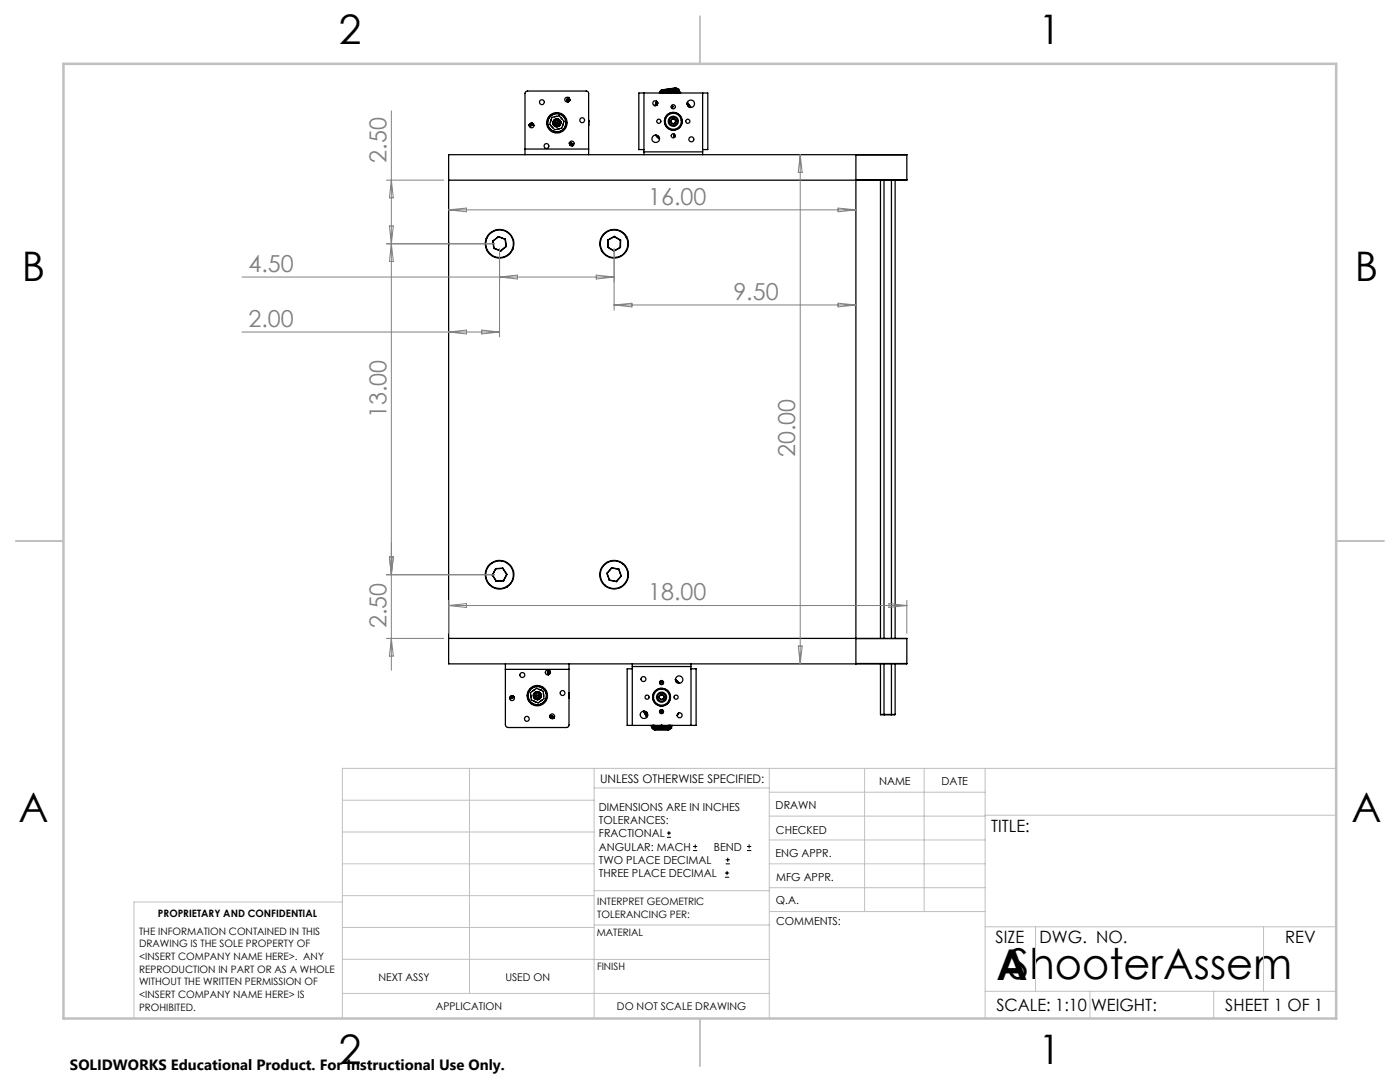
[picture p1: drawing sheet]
<svg xmlns="http://www.w3.org/2000/svg" width="279mm" height="216mm" viewBox="0 0 279 216" stroke-linecap="round" stroke-linejoin="round" font-family="sans-serif">
<g fill="none" stroke="#000" stroke-width=".25">
<path d="M113.3 19.7h.1M113.3 19.7l-.1 .4 .2 .2M113.5 19.4v.1M113.5 19.5h.1M113.5 19.5l-.2 .2M113.5 19.4a.6 .6 0 0 0-.2 1M113.5 19.5l-.3 .3 .1 .5-.1-.2 .1-.4M113.6 19.5l-.3 .4 .2 .4M113.6 19.9h.1M113.6 19.9v.1M113.6 19.9v.2M113.6 19.6l-.3 .3 .2 .3"/>
<path d="M128.5 18.6h-1v11.2h1M128.5 18.6h11.7M128.5 18.6v11.7M131.7 18.4h.1M131.7 18.4l-.1 .2M131.7 18.3h.1M131.7 18.3v.1M131.9 18.3v.1M131.9 18.4h.1M131.9 18.3h.1M131.9 18.3l-.2 .1M131.9 18.4l-.1 .2 .1-.2"/>
<path d="M131.9 18.4v.2M131.9 18.4l.1 .1M132 18.6h.1M132 18.5h.1M132 18.5v.1M132 18.4v.1M132.1 18.4l-.1 .1M132.1 18.4v.1M132.1 18.4l-.1 .2M132.1 18.4h.1M132.1 18.4h.1zM132.2 17.9v.1"/>
<path d="M132.2 17.9l-.5 .4M132.2 18.1l-.3 .2M132.2 18h-.3l-.2 .3M132.2 18.1v.1M132.2 18.2l-.3 .2M132.2 18.2h.1M132.2 18.3l-.2 .1M132.2 18.2v.1M132.4 18.3h.1M132.4 18.4h.1M132.4 18.4h-.4M132.4 18.3h-.2"/>
<path d="M132.5 18.5l-.2 .1M132.6 18.5h.1M132.6 18.5h.4M132.6 18.5l-.4 .1M132.7 18.2l-.3 .1M132.7 18.2h.1M132.7 18.2l.1 .1M132.8 18.5h.2M132.9 18.6h.4M133.1 18.2h-.4M133.1 18.2h.1M133.1 18.2l-.1 .1"/>
<path d="M133.1 18.3h.1M133.1 18.3l-.7 .1M133.3 18.2h.1zM133.3 18.4h.1M133.3 18.3v.1M133.3 18.4v.1M133.3 18.3l-.3 .2M133.3 18.3v.2M133.3 18.4l-.3 .1M133.3 18.5l-.6 .1M133.4 18.2l.1 .1M133.4 18.3h.1"/>
<path d="M133.4 18.2v.1M133.4 18.2h.1M133.4 18.3l-1.3 .2M133.4 18.2l-1.3 .2M133.4 18.2l-.3 .1M133.5 18.3h.1M133.5 18.3v.3M133.5 18.3l.1 .3M133.5 18.3l.1 .3v-.3M133.6 18.6h.1M133.6 18.3h.1M133.6 18.2v.1"/>
<path d="M133.6 18.2h.1M133.6 18.2l.1 .1M133.6 18.2h.2zM133.6 18.2l-.1 .1M133.7 18.3h.1M133.7 18.3l.1 .3-.1-.3M133.8 18.2h-.2M133.8 18.2h.1M133.9 18.1l-.8 .1M133.9 18.1h.1M134 18.6l-.1-.2 1-.1v.3M134.1 18.3h-.4"/>
<path d="M134.2 18.2h.1M134.2 18.2l-.5 .1M134.2 18.2l.3 .1M134.3 18.3h-.1h.1M134.3 18l-.4 .1M134.3 18h.1M134.3 18.6h.4M134.3 18v.1M134.4 18.3h.1M134.7 18h-.4M134.7 18h.1M134.7 18h.3"/>
<path d="M134.7 18l-.1 .1M134.7 18l-.8 .2M134.7 17.6l.6 .2M134.7 17.6l-2.5 .4M134.7 17.6h.1M134.7 17.6l-2.5 .3M134.8 17.7l.3 .2M134.8 17.8l.3 .1M134.8 17.7v.1M134.8 17.9l.3 .1M134.8 17.9h.1M134.8 17.7l-2.6 .4"/>
<path d="M134.8 17.8l-2.6 .4M134.8 17.8v.1M134.8 17.9l-2.6 .3M134.8 18h.2zM134.9 18.1v.1M134.9 18.1l.1 .5-.1-.4M134.9 18.1l-.4 .2M134.9 18.2h.1M134.9 18.2l-1.2 .2M134.9 18.2h-.3M135 18h.1M135 18.1h.1"/>
<path d="M135 18v.1M135 18l.1 .1M135 18l-1.4 .2M135 18.1l-1.3 .2M135 18h-.2M135 18.1l.1 .5M135.1 18h.1M135.1 18.1h.1M135.1 18.1v.5M135.1 18h-.1M135.1 18l.4 .6M135.1 17.9h.1"/>
<path d="M135.1 18l.5 .6M135.1 17.9v.1M135.1 18.1l.3 .5M135.1 18.4h.1M135.1 18.4l.1 .2M135.1 17.9l.5 .7M135.3 18.4h.1M135.3 18.4v.2M135.3 18.4l-.2 .1M135.3 17.8h.1M135.3 17.9h-.2M135.3 17.8v.1"/>
<path d="M135.3 17.9h.1M135.3 17.9l.6 .7M135.3 17.9l.5 .7M140.2 18.6h1.1v11.2h-1.1M140.2 18.6v11.7M104.8 29.7v1.2M104.8 29.7v-11a.49 .49 0 0 1 .5-.5h12l.2 .4v11.1M104.8 29.7h12.7M105.6 24.9v.1M105.6 25h.1M105.8 24.7h.1M105.8 24.6l.1 .1"/>
<path d="M105.9 24.7h.1M106 24.6l-.1 .1M106 24.6h.1M106.1 24.6h-.1M106.3 24.6l-.3 .3-.4-.1 .5 .1 .2-.3M106.4 24.7l-.4 .3h-.4M106.4 24.7v.1a.54 .54 0 0 1-.8 .2M106.4 24.7l-.4 .4-.4-.1M110 25.2l.4 .4M110 23.8l-.2 .6M110.1 23.4l1.5-.3 1 1.1-.5 1.4-1.4 .3-1-1.1zM110.2 26.1h.1"/>
<path d="M110.4 24.7l.1 .1M110.4 24.6l.1 .1M110.4 24.7h.1M110.4 24.7h-.1M110.4 24.3l.1 .3M110.4 24.3l.1 .1M110.5 24.6v.1M110.5 24.4v.2M110.5 24.6h-.1M110.5 24.8h.1M110.5 24.3v.1M110.5 24.7l.1 .1"/>
<path d="M110.5 24.3h-.1M110.6 24l-.1 .3M110.6 24.9l-.1 .1h.2M110.6 24.2l-.1 .1M110.6 24.8l.1 .2M110.6 24.8l-.1 .2h.2M110.7 25h.1M110.7 24l-.1 .2M110.8 24h-.1M110.8 25l.1 .1M110.8 24.5a.35 .35 0 0 0 .3 .3 .35 .35 0 0 0 .4-.3M110.8 24.5a.35 .35 0 0 1 .3-.3 .35 .35 0 0 1 .4 .3"/>
<path d="M110.8 25v.2l.1-.1M110.8 24.5h.7M110.8 25.2v.1l.2-.1M110.8 23.8h-.1v.2M110.9 23.9l-.1 .1M110.9 25.1l.2 .1M110.9 23.9l-.1-.1v.2M111.1 23.8l-.2 .1M111.1 23.8h.1M111.1 25.2h.1M111.1 25.2v.1l.1-.1M111.1 25.2v.1l.2-.1"/>
<path d="M111.1 23.2l-.5 .1M111.2 23.8l-.1-.1-.2 .2M111.2 23.8h.2l.1 .2M111.2 23.8l.1 .1M111.3 23.9l.2 .1M111.3 25.1l-.1 .1M111.3 23.9l.2-.1v.2M111.5 24h.1M111.5 25l-.2 .1M111.5 25v.2l-.2-.1M111.5 24h.2v.1M111.6 25l-.2 .2"/>
<path d="M111.6 24l.1 .2M111.6 25h-.1M111.6 24h.1v.2M111.6 25h.1M111.7 24.2h.1M111.7 25.7l-.6 .1M111.7 24.2v.1M111.7 24.8l-.1 .2M111.7 24.8v.2M111.7 24.2l.2 .1M111.7 24.8l.1 .2h-.1M111.7 24.3l.1 .1"/>
<path d="M111.7 24.7v.1M111.7 24.3h.2l-.1 .1M111.8 24.4l-.1 .1M111.8 24.4v.3M111.8 24.4v.2M111.8 24.6l-.1 .1M111.8 24.6l.1 .1h-.2M111.9 23.4l.4 .4M111.9 24.3a.81 .81 0 0 0-.9-.6 .81 .81 0 0 0-.7 1M111.9 24.3a.81 .81 0 0 1-.6 1 .81 .81 0 0 1-1-.6M112 22.9a1.81 1.81 0 0 0-2.4 .7 1.81 1.81 0 0 0 .6 2.5M112 22.9a1.81 1.81 0 0 1 .7 2.5 1.81 1.81 0 0 1-2.5 .7"/>
<path d="M112.1 22.9a1.9 1.9 0 0 1 .7 2.6 1.9 1.9 0 0 1-2.6 .6M112.1 22.9a1.9 1.9 0 0 0-2.6 .7 1.9 1.9 0 0 0 .7 2.5M112.1 22.9a1.9 1.9 0 0 0-2.6 .6 1.9 1.9 0 0 0 .7 2.6M112.1 22.9h.1M112.1 22.9h-.1M112.4 24.6l-.1 .6M113.6 20.1h.1M113.6 20v.1M113.6 28.7h.4l.2 .4M113.6 28.6l.4 .1 .2 .4M113.6 28.5l.6 .2 .1 .3M113.7 28.5h.4"/>
<path d="M113.7 28.9h.1M113.7 28.9l.2 .1M113.8 28.9l.1 .1M113.9 29h.1M113.9 29v.1M114 28.6l.3 .4M114 28.6l-.4-.1 .5 .1M114 28.6h.1M114.1 28.6l.2 .4M114.1 28.5v.1M114.1 28.5l.3 .5M114.3 29h.1"/>
<path d="M114.3 29v.1M117.5 24v.3M117.5 29.7v1.2M117.5 24.2v.1M117.5 24.3v.7M128.5 30.3v.6M128.5 30.3h11.7M130.8 27l.8 .8M130.9 27l.7 .7M131 20.2l-.3 .9 .4-.9M131.2 20.3l-.3 .8M131.2 20.4l-.2 .7"/>
<path d="M131.2 20.4l-.2 .6M131.2 20.5l-.1 .5M131.3 27.1l.2 .2M131.3 20.5l-.2 .5M132.8 24.4h-.2M133.9 24.3h.1M133.9 21.3h.1M134.1 21l.2 .3M134.3 21.3l-.2 .3M134.3 21.3h-.4M134.4 27.1l.3 .3M134.6 26.8l-.2 .3"/>
<path d="M134.7 22.5h.1M134.8 27.1h-.4M134.8 24.1a.46 .46 0 0 1-.4 .6 .46 .46 0 0 1-.5-.4M134.8 24.1a.46 .46 0 0 0-.5-.4 .46 .46 0 0 0-.4 .6M134.8 24.1h.1M134.9 24.1a.5 .5 0 0 1-.5 .6 .5 .5 0 0 1-.5-.4M134.9 24.1a.5 .5 0 0 0-.6-.4 .5 .5 0 0 0-.4 .6M136 24a1.6 1.6 0 0 1-1.4 1.8 1.6 1.6 0 0 1-1.8-1.4M136 24a1.6 1.6 0 0 0-1.8-1.4 1.6 1.6 0 0 0-1.4 1.8M136.1 24a1.75 1.75 0 0 0-2-1.5 1.75 1.75 0 0 0-1.5 1.9M136.1 24h-.1M136.1 24a1.75 1.75 0 0 1-1.5 1.9 1.75 1.75 0 0 1-2-1.5"/>
<path d="M137.1 20.7h.1M137.1 20.7l.2 .1M137.2 20.5l.6 .9-.7-.7M137.2 20.4l.7 1M137.3 21.1l.2 .2M140.2 30.3v.6M170.8 30.9v101.6M170.8 35.9h10.2M175.7 35.9v91.5M176.4 35.9v91.5M177.9 35.9v91.5M178.6 35.9v91.5"/>
<path d="M181 30.9h-91.5v101.6l91.5-.1M181 30.9h.1M181 35.9h-91.5M181 30.9v5M89.5 48.3v.7M97 47.6h.1M97 47.6a2.86 2.86 0 0 0 1.7 3.7 2.86 2.86 0 0 0 3.7-1.6M97 47.6a2.86 2.86 0 0 1 3.8-1.6 2.86 2.86 0 0 1 1.6 3.7M97.1 47.6a2.76 2.76 0 0 0 1.6 3.6 2.76 2.76 0 0 0 3.6-1.6M97.1 47.6a2.76 2.76 0 0 1 3.6-1.5 2.76 2.76 0 0 1 1.6 3.5M98.3 48.1l.3 1.5M98.3 48.1h.1"/>
<path d="M98.4 48.1l.2 1.4M98.6 49.6l1.3 .5M98.6 49.5v.1M98.6 49.5l1.3 .5M99.5 47.2l1.3 .6M99.5 47.2l-1.1 .9M99.5 47.2l-1.2 .9M99.5 47.2h.1M99.5 47.2l1.4 .5M99.9 50v.1M100.8 47.8l.2 1.3M100.9 47.7l-.1 .1"/>
<path d="M100.9 47.7l.2 1.5M101 49.1l-1.1 .9M101 49.1l.1 .1M101.1 49.2l-1.2 .9M102.3 49.6l.1 .1M120.2 50h-.1M121.3 49.4l1.3 .7M121.3 47.9v1.5M121.3 47.9h.1M121.3 49.3v.1M121.3 49.3l1.3 .8M121.4 47.9l-.1 1.4"/>
<path d="M122.6 50.1h.1M122.6 47.2l-1.2 .7M122.6 47.2l1.2 .7M122.6 47.2h.1M122.6 47.2l1.3 .7M122.6 47.2l-1.3 .7M123.8 49.4l-1.2 .7M123.8 49.4h.1M123.8 47.9v1.5M123.9 47.9h-.1M123.9 47.9l-.1 1.5M125 47.3a2.75 2.75 0 0 0-3.8-1.1 2.75 2.75 0 0 0-1 3.8"/>
<path d="M125 47.3a2.75 2.75 0 0 1-1.1 3.8 2.75 2.75 0 0 1-3.7-1.1M125.1 47.2a2.87 2.87 0 0 0-3.9-1.1 2.87 2.87 0 0 0-1.1 3.9M125.1 47.2l-.1 .1M125.1 47.2a2.87 2.87 0 0 1-1.2 3.9 2.87 2.87 0 0 1-3.8-1.1M98.1 112.3a2.86 2.86 0 0 0-.8 3.9 2.86 2.86 0 0 0 3.9 .9M98.1 112.3l.1 .1M98.1 112.3a2.86 2.86 0 0 1 4 .8 2.86 2.86 0 0 1-.9 4M98.2 112.4a2.75 2.75 0 0 0-.8 3.8 2.75 2.75 0 0 0 3.8 .8M98.2 112.4a2.75 2.75 0 0 1 3.8 .8 2.75 2.75 0 0 1-.8 3.8M98.2 114.8l.8 1.2M98.2 114.8h.1M98.3 114.8l.8 1.1"/>
<path d="M98.9 113.5h.1M98.9 113.5l-.7 1.3M99 113.5l-.7 1.3M99.1 115.9l-.1 .1M100.3 113.4l.8 1.2M100.3 113.4l-1.3 .1M100.4 113.4l-1.5 .1M100.4 113.4h-.1M100.4 113.4l.8 1.2M100.5 115.9h-1.4M100.5 115.9h.1M100.5 115.9l-1.5 .1"/>
<path d="M101.1 114.6l-.6 1.3M101.1 114.6h.1M101.2 114.6l-.7 1.3M101.2 117v.1M120.8 116.8h-.1M121.1 114.4l.5 1.4M121.1 114.4h.1M121.2 114.4l.4 1.3M121.6 115.8l1.4 .3M121.6 115.7v.1M121.6 115.7l1.4 .3M122.1 113.3l-1 1.1"/>
<path d="M122.1 113.3h.1M122.1 113.3l1.4 .3M122.1 113.3l-.9 1.1M123 116v.1M123.5 113.6l.4 1.3M123.5 113.6h.1M123.5 113.6l.5 1.3M123.9 114.9l-.9 1.1M123.9 114.9h.1M124 114.9l-1 1.2M124.4 112.6a2.76 2.76 0 0 1 .2 3.9 2.76 2.76 0 0 1-3.8 .3M124.4 112.6a2.76 2.76 0 0 0-3.9 .3 2.76 2.76 0 0 0 .3 3.9"/>
<path d="M124.4 112.5v.1M124.4 112.5a2.86 2.86 0 0 1 .3 4 2.86 2.86 0 0 1-4 .3M124.4 112.5a2.86 2.86 0 0 0-4 .3 2.86 2.86 0 0 0 .3 4M89.5 127.4h91.5M100.9 133.6v11l.2 .5 .3 .1 11.9-.1 .3-.4v-11.1M100.9 132.5v1.1M100.9 133.6h12.7M101.7 139.3h.1M101.7 139.2v.1M101.8 139h.2M101.9 138.9l.1 .1M102 139h.1"/>
<path d="M102.2 138.9l-.2 .1M102.2 138.9h.1M102.4 138.9l-.3 .3-.4-.1M102.4 138.9l-.2 .3h-.5M102.5 139l-.4 .3h-.4M102.5 139v.1a.59 .59 0 0 1-.8 .2M102.5 139l-.1 .1a.54 .54 0 0 1-.7 .2M102.6 139l-.5 .4-.4-.1M105.9 138.2l1.2-.9 1.3 .6 .1 1.5-1.1 .9-1.4-.6zM105.9 138.7l.1 .5M106.5 139.8l.1 .1M106.5 139h.1"/>
<path d="M106.5 138.7v.1M106.5 139.1h.1M106.6 138.7h-.2l.2 .2M106.6 139l-.1 .1h.1M106.6 139.9l.4 .2M106.6 138.9v.1M106.6 138.7v.2M106.6 138.9l-.1 .1M106.6 139.9h.1M106.6 138.6v.1M106.6 139l.1 .1M106.6 138.4l-.1 .1z"/>
<path d="M106.6 138.4l.1 .1M106.7 138.5l-.1 .1M106.7 139.1l.1 .2M106.7 139.1v.2M106.7 139.3l.1 .1M106.7 138.4h-.2l.1 .2M106.7 139.2v.2l.2-.1M106.7 137.6l-.4 .3M106.8 138.3l-.1 .2M106.8 139.3h.1M106.8 138.3l-.2 .1M106.8 139.3h-.1"/>
<path d="M106.9 138.2l-.1-.1v.2M106.9 138.3h-.1M106.9 139.3l.1 .1M106.9 138.1l.1 .1M106.9 139.3l.1 .2M106.9 138.1l-.1 .1M106.9 138.1v.2M106.9 138.8a.34 .34 0 0 0 .3 .3 .34 .34 0 0 0 .4-.3M106.9 138.8a.34 .34 0 0 1 .3-.3 .34 .34 0 0 1 .4 .3M106.9 138.8h.7M107 139.4v.2l.1-.1M107 139.5h.1"/>
<path d="M107 138.2l-.1 .1M107 139.4l.1 .1M107 139.4v.1M107.1 138.1h.1M107.1 138a.82 .82 0 0 1 .9 .7 .82 .82 0 0 1-.7 .9M107.1 138a.82 .82 0 0 0-.7 .9 .82 .82 0 0 0 .9 .7M107.1 138l-.1 .2M107.1 138.1l-.1 .1M107.1 138.1h.2M107.1 139.5h.2M107.1 139.5l.2 .1M107.1 138l.1 .1"/>
<path d="M107.1 138h.1M107.2 138.1h.1M107.2 138.1h-.1M107.3 139.5v.1M107.3 138.1l.2-.1v.2M107.3 138.1l.1 .1M107.3 139.6h.1M107.4 138.1h.1M107.4 139.5l-.1 .1M107.4 139.4l-.1 .2M107.4 138.2l.2 .1M107.4 139.4l-.1 .1"/>
<path d="M107.4 139.4l.2 .1M107.4 138.1v.1M107.5 137.5l.4 .2M107.5 138.1l.1 .2M107.5 138.1l-.1 .1M107.6 138.3l.2-.1-.1 .2M107.6 138.3h.1M107.6 139.3l-.2 .1M107.6 139.3v.2M107.7 139.3v.2l-.2-.1M107.7 138.3l.1 .2M107.7 139.3h-.1"/>
<path d="M107.7 138.2l.1 .1M107.7 139.4l-.1 .1M107.8 138.5v.1M107.8 139.1l-.1 .2M107.8 138.3v.2M107.8 138.3h-.1M107.8 139.1v.1M107.8 138.5h.1v.1M107.8 139l.1 .2h-.2M107.8 138.6l.1 .1M107.8 139v.1M107.8 139.2l-.1 .1"/>
<path d="M107.9 138.7l.1 .1-.1 .1M107.9 138.7v.2M107.9 138.9l-.1 .1M107.9 139.1l-.1 .1zM107.9 138.5v.1M107.9 137.7h.1M107.9 137.7l.1 .1M107.9 138.9h.1M108 138.8l-.1 .1M108.1 137.2a1.81 1.81 0 0 0-2.4 .7 1.81 1.81 0 0 0 .6 2.5M108.1 137.2a1.81 1.81 0 0 1 .7 2.5 1.81 1.81 0 0 1-2.5 .7M108.2 137.2a1.89 1.89 0 0 0-2.6 .7 1.89 1.89 0 0 0 .7 2.5"/>
<path d="M108.2 137.2a1.89 1.89 0 0 1 .7 2.5 1.89 1.89 0 0 1-2.6 .7M108.2 137.2h.1M108.2 137.2h-.1M108.2 139.7l-.5 .3M108.4 138.4l.1 .6M109.4 134h.1M109.4 134l.1 .6M109.5 133.7v.1M109.5 133.7l-.2 .6 .1 .4M109.5 133.8a.55 .55 0 0 0-.1 .8v-.6M109.5 133.8h.1M109.6 134.5l-.2-.3 .3-.3-.3 .3 .1 .4"/>
<path d="M109.6 133.8l-.2 .2M109.6 133.8h.1M109.7 134.4h.1M109.7 134.2h.1M109.7 134.2v.1M109.7 134.2v.2M109.7 134.3v.1M113.6 138.3v.3M113.6 132.5v1.1M113.6 138.5v.1M113.6 138.6v.7M126.2 133.5h-1v11.2h1"/>
<path d="M126.2 132.5v.5M126.2 133v11.7M126.2 133h11.7M130.3 139.1a1.75 1.75 0 0 0 1.7 1.8 1.75 1.75 0 0 0 1.8-1.8M130.3 139.1h.1M130.3 139.1a1.75 1.75 0 0 1 1.7-1.7 1.75 1.75 0 0 1 1.8 1.7M130.4 139.1a1.61 1.61 0 0 1 1.6-1.6 1.61 1.61 0 0 1 1.6 1.6M130.4 139.1a1.61 1.61 0 0 0 1.6 1.6 1.61 1.61 0 0 0 1.6-1.6M131.5 139.1a.51 .51 0 0 0 .5 .5 .51 .51 0 0 0 .5-.5M131.5 139.1h.1M131.5 139.1a.51 .51 0 0 1 .5-.5 .51 .51 0 0 1 .5 .5M131.6 139.1a.44 .44 0 0 0 .4 .5 .44 .44 0 0 0 .5-.5"/>
<path d="M131.6 139.1a.44 .44 0 0 1 .4-.4 .44 .44 0 0 1 .5 .4M131.7 136.2a.34 .34 0 0 0 .3 .3 .34 .34 0 0 0 .4-.3M131.7 136.2a.34 .34 0 0 1 .3-.3 .34 .34 0 0 1 .4 .3M131.7 136.2h.7M132.5 139.1h.1M133.6 139.1h.2M134.8 135.6l.7 .7M134.8 135.6l.8 .7-.8-.7M134.9 136l.2 .2M137.9 133.5h1v11.2h-1M137.9 132.5v.5M137.9 133v11.7"/>
<path d="M170.8 127.4h10.2M170.8 132.4h10.2M175.7 132.5v10.1M176.4 132.5l.1 10.1M177.9 132.5v10.1M178.6 132.5v10.1M181 127.4v5M106.3 140.4h.1M109.7 143h.4l.1 .4M109.7 142.9l.4 .1 .2 .4M109.7 142.8l.4 .1 .2 .4M109.7 142.8h.4"/>
<path d="M109.7 142.8l.4 .1M109.8 143.2h.1M109.9 143.2h.1M109.9 143.2l.1 .1M109.9 143.2h-.1M110 143.2v.1M110 143.3h.1M110 143.3v.1M110.1 142.8l.3 .3v.2M110.1 142.8v.1M110.1 142.9l.3 .4M110.1 142.9h.1"/>
<path d="M110.3 143.3h.1M110.3 143.3l.1 .1M110.4 143.3h.1M110.4 143.3v.1M126.2 144.7h11.7M128.6 141.9l.7 .7M128.7 142l.5 .9M128.8 142.1l.4 .8M128.9 142l.3 .2M128.9 142.3l.3 .5-.2-.5M129 143.1l-.6-1.2 .7 1.2M129 142.4l.3 .4"/>
<path d="M129.9 144.7l.3 .6M129.9 144.7l.3 .5M130.1 144.7l.3 .5M130.2 144.7l.2 .5M130.2 145.3h.1M130.2 145.2h.1M130.2 145.3l.2 .2 .3 .1M130.2 145.2h.2M130.2 145.2v.1M130.2 144.7l.3 .5M130.2 145.3l.5 .3M130.4 145.2h.1"/>
<path d="M130.4 145.2l.3 .3M130.4 145.2l.3 .2M130.4 145.1l.3 .2M130.4 145.1h.1M130.4 144.7v.4M130.4 144.8h.1M130.4 145.1l-.1-.4 .2 .5M130.5 145.2l.2 .1M130.5 145.2h.1M130.5 145v.1M130.5 145h.1M130.5 145.1l.1 .1"/>
<path d="M130.5 145.2h-.1M130.5 144.7v.4M130.5 145.2h1.4M130.5 145.1h.1M130.5 144.7v.3M130.6 145.1h.1M130.6 145.2h.1zM130.6 145.1h1.3M130.6 145.1v.1M130.6 145h.1M130.6 145h1.2M130.6 145h.4"/>
<path d="M130.6 145l.4-.1 .8 .1M130.6 144.7v.3M130.7 144.7v.2M130.7 145.4v.1M130.7 145.3h.1M130.7 145.6h2.6M130.7 145.4h2.6M130.7 145.3v.1M130.7 145.6h.1M130.7 145.3h2.6M130.8 145.2h.1M130.9 145.2h.3"/>
<path d="M130.9 145.3h.3M130.9 145.2v.1M130.9 145.3h.1M131 145.2h-.1M131.1 145h.1M131.2 145.2h.4M131.2 145.3h.4M131.2 145.3h.1M131.2 145.2h.1M131.3 145h.1M131.5 145h.3M131.5 145.2h.1"/>
<path d="M131.6 145.2v.1M131.6 145.3h.1M131.6 145.2h.1M131.6 145.3h.8M131.6 144.7v.2M131.7 142a.34 .34 0 0 0 .3 .3 .34 .34 0 0 0 .4-.3M131.7 142a.34 .34 0 0 1 .3-.3 .34 .34 0 0 1 .4 .3M131.7 142h.7M131.8 145.2h.1zM131.8 145h.1M131.8 144.7v.3M131.9 145.1h.1"/>
<path d="M131.9 145.1v.1M131.9 145v.1M131.9 145h.1M131.9 144.7v.3M132 145v.1M132 145.1l-.1 .1M132 145.1h.1M132 144.8h.1M132 145.1l.1 .1h1.4M132 144.7v.4M132 145l.1 .1M132 145h.1"/>
<path d="M132 145.1l.2 .1M132.1 145v.1M132.1 145.1h.1M132.1 145.1h1.4M132.2 145.1h.1M132.2 145.2h.1zM132.2 145.1h1.3M132.2 145.1v.1M132.2 145h.1M132.2 145h.3M132.2 145l.4-.1 .3 .1M132.2 144.7v.3"/>
<path d="M132.3 144.7v.2M132.4 145.2h.1M132.5 145.2h.3M132.5 145.3h.3M132.5 145.2v.1M132.5 145.3h.1M132.5 145.2h.1M132.6 145h.2M132.8 145.2h.4M132.8 145.3h.4M132.8 145.3h.1M132.8 145.2h.1"/>
<path d="M132.9 145h.1M132.9 145h.5M133.1 145h.3M133.1 145.2h.1M133.2 145.3h.1M133.2 145.2v.1M133.2 145.2h.1M133.2 144.7v.2M133.3 145.4v.1M133.3 145.3h.1M133.3 145.3v.1M133.3 145.6h.1"/>
<path d="M133.3 145.2h.2zM133.4 144.9l-1.2 .1M133.4 144.9v.1M133.4 144.7v.2M133.4 144.7v.3M133.5 145.1h.1M133.5 145.2h.1M133.5 145.2l-.2 .1M133.5 144.7v.5M133.6 145.2h.1M133.6 145.2l-.3 .1M133.6 145.1h.1"/>
<path d="M133.6 145.1l-.1 .1M133.6 144.8h.1M133.6 145.2l.3-.5-.2 .5M133.6 144.7v.4M133.6 145.2l-.3 .2M133.7 145.2h.1M133.7 145.2h-.1M133.7 145.2l-.4 .3M133.8 144.7l-.2 .4M133.8 145.2h.1M133.8 145.2l.1 .1M133.8 145.3l-.5 .3"/>
<path d="M133.8 145.3h.1M133.8 145.2v.1M133.9 145.3l-.6 .3M133.9 145.3h.1M133.9 144.7l-.2 .5M134.1 144.7l-.3 .5M134.2 144.7l-.3 .6M135.4 142.3l-.3 .5M135.5 142.2l-.4 .6M175.7 142.6h2.9"/>
<circle cx="113.2" cy="19.9" r=".49"/>
<circle cx="106.1" cy="25" r=".49"/>
<circle cx="108.2" cy="20.4" r=".5"/>
<circle cx="109.1" cy="29.1" r=".49"/>
<circle cx="111.1" cy="24.5" r="2.04"/>
<circle cx="114.1" cy="28.6" r=".48"/>
<circle cx="116.2" cy="24" r=".49"/>
<circle cx="130.8" cy="20.6" r=".5"/>
<circle cx="130.9" cy="27.7" r=".75"/>
<circle cx="131.5" cy="24.2" r=".42"/>
<circle cx="134.4" cy="27.1" r=".41"/>
<circle cx="134.4" cy="24.2" r=".79"/>
<circle cx="134.4" cy="24.2" r="1.77"/>
<circle cx="134.4" cy="24.2" r="1"/>
<circle cx="134.4" cy="21.3" r=".42"/>
<circle cx="137.3" cy="24.2" r=".41"/>
<circle cx="137.9" cy="20.7" r=".74"/>
<circle cx="138" cy="27.8" r=".5"/>
<circle cx="102.2" cy="139.3" r=".47"/>
<circle cx="104.2" cy="134.7" r=".5"/>
<circle cx="107.2" cy="138.8" r="2.03"/>
<circle cx="109.3" cy="134.2" r=".48"/>
<circle cx="112.3" cy="138.3" r=".49"/>
<circle cx="128.4" cy="135.5" r=".5"/>
<circle cx="129.1" cy="139.1" r=".42"/>
<circle cx="132" cy="136.2" r=".42"/>
<circle cx="132" cy="139.1" r="1.01"/>
<circle cx="132" cy="139.1" r="1.79"/>
<circle cx="132" cy="139.1" r=".8"/>
<circle cx="134.9" cy="139.1" r=".41"/>
<circle cx="135.5" cy="135.6" r=".74"/>
<circle cx="105.2" cy="143.4" r=".49"/>
<circle cx="110.2" cy="142.9" r=".48"/>
<circle cx="128.5" cy="142.6" r=".75"/>
<circle cx="132" cy="142" r=".41"/>
<circle cx="135.6" cy="142.7" r=".5"/>
</g>
<g fill="none" stroke="#000" stroke-width=".2">
<path d="M133.1 167.1h.8M133.1 166.2h.8M133.5 165.8v.9M138.3 169.7h.8M138.3 168.9h.8M138.7 168.5v.8M144.7 175h.8M144.7 174.2h.8M144.8 172.4h.9M144.8 171.6h.9M145.1 173.8v.8M145.2 171.1v.9"/>
<path d="M149.1 169.7h.8M149.1 168.9h.8M149.5 168.5v.8"/>
</g>
<g fill="none" stroke="#c0c0c0" stroke-width=".2">
<path d="M68.3 159.7h50.3M93.7 153.3v44.9M118.6 153.3v49.9M118.6 157.2h34.9M153.5 153.3v49.9M153.5 158.1h43.1M172.5 153.3v28.6M184.4 153.3v28.6M196.6 153.3v49.9M266.7 153.3h-198.4v49.9M68.3 178.7h50.3M68.3 172.4h50.3"/>
<path d="M68.3 166h50.3M68.3 180h-41.6v23.2M118.6 177.7h35M153.5 167.6h43.1M153.5 162.8h43.1M153.5 172.4h43.1M153.5 177.1h43.1M196.6 162.7h70.1M68.3 198.2h85.2M68.3 191.4l85.2 .1M68.3 185.1h50.3M118.6 184.6h35"/>
<path d="M153.6 181.9h43M196.6 197.8h70.1M196.6 184.9h70.1M206.7 184.9v12.9M217.5 197.8v5.4M242.2 197.8v5.4M252.2 184.9v12.9"/>
</g>
<path d="M139.7 3.2v9.5M3.1 107.9h9.6M266.7 107.9h9.5M139.7 203.2v9.6" fill="none" stroke="#c0c0c0" stroke-width=".25"/>
<path d="M12.7 12.7h254v190.5h-254z" fill="none" stroke="#c0c0c0" stroke-width=".5"/>
<g fill="none" stroke="#808080" stroke-width=".2">
<path d="M77.1 35.9h11.4M78.1 22.1v111.6M78.1 35.9l.4 3.6h-.8zM159.7 30.9v101.6M159.7 30.9l.4 3.5h-.8zM48.3 55.3h74.3M77.1 48.6h21.6M77.7 45.1h.8l-.8 7.1h.8zM89.5 41.9l3.6-.4v.8zM89.5 41.9h81.3M99.7 49.6v17.6M99.7 55.3l3.6-.4v.8z"/>
<path d="M119 54.9l3.6 .4-3.6 .4zM122.6 49.6v12.3M167.3 41.5l3.5 .4-3.5 .4zM48.3 66.3h51.4M89.5 66.3l3.6-.4v.7zM96.1 65.9l3.6 .4-3.6 .3zM122.6 60.9h48.2M122.6 60.9l3.5-.4v.7zM167.3 60.5l3.5 .4-3.5 .3zM77.1 114.7h21.6M77.7 111.1h.8l-.4 3.6zM89.5 119.8v6.6"/>
<path d="M181 119.8v6.6M77.1 127.4h11.4M78.1 127.4l.4 3.5h-.8zM89.5 120.8l3.6-.4v.8zM89.5 120.8h91.5M159.3 128.9h.8l-.4 3.6zM177.4 120.4l3.6 .4-3.6 .4z"/>
</g>
<text font-size="8.5" x="198.9" y="195.5">AShooterAssem</text>
<g font-size="8.1">
<text x="67.6" y="8.9">2</text>
<text x="207.3" y="8.9">1</text>
<text x="4.4" y="56.2">B</text>
<text x="270.4" y="56.2">B</text>
<text x="3.7" y="164.1">A</text>
<text x="269.7" y="164.1">A</text>
<text x="67.6" y="212.4">2</text>
<text x="207.3" y="212.4">1</text>
</g>
<g font-size="4.7" fill="#808080">
<text x="77.1" y="32.4" transform="rotate(-90 77.1 32.4)">2.50</text>
<text x="129.3" y="40.9">16.00</text>
<text x="49.6" y="54.3">4.50</text>
<text x="146.4" y="59.8">9.50</text>
<text x="49.6" y="65.2">2.00</text>
<text x="77.1" y="83.4" transform="rotate(-90 77.1 83.4)">13.00</text>
<text x="158.7" y="91.3" transform="rotate(-90 158.7 91.3)">20.00</text>
<text x="129.3" y="119.8">18.00</text>
<text x="77.1" y="125.3" transform="rotate(-90 77.1 125.3)">2.50</text>
</g>
<g font-size="3.4">
<text x="197.8" y="166">TITLE:</text>
<text x="198.7" y="188.1">SIZE</text>
<text x="207.5" y="188.1">DWG. NO.</text>
<text x="256.5" y="188.2">REV</text>
<text x="198.8" y="201.7">SCALE: 1:10</text>
<text x="217.7" y="201.8">WEIGHT:</text>
<text x="244.5" y="201.7">SHEET 1 OF 1</text>
</g>
<text font-size="3" x="14" y="213.5">SOLIDWORKS Educational Product. For Instructional Use Only.</text>
<text font-size="2.4" x="119.8" y="156.2">UNLESS OTHERWISE SPECIFIED:</text>
<g font-size="2.2">
<text x="119.5" y="161.8">DIMENSIONS ARE IN INCHES</text>
<text x="154.8" y="161.4">DRAWN</text>
<text x="175.4" y="156.6">NAME</text>
<text x="187.9" y="156.7">DATE</text>
<text x="119.5" y="164.4">TOLERANCES:</text>
<text x="119.5" y="167.1">FRACTIONAL</text>
<text x="154.9" y="166.3">CHECKED</text>
<text x="119.5" y="169.7">ANGULAR: MACH</text>
<text x="119.5" y="172.4">TWO PLACE DECIMAL</text>
<text x="142.5" y="169.7">BEND</text>
<text x="154.8" y="171">ENG APPR.</text>
<text x="119.5" y="175">THREE PLACE DECIMAL</text>
<text x="154.9" y="175.7">MFG APPR.</text>
<text x="154.9" y="180.4">Q.A.</text>
<text x="154.9" y="184.6">COMMENTS:</text>
</g>
<g font-size="2.1">
<text x="75.5" y="195.7">NEXT ASSY</text>
<text x="100.9" y="195.7">USED ON</text>
<text x="86.9" y="201.5">APPLICATION</text>
<text x="123.1" y="201.6">DO NOT SCALE DRAWING</text>
</g>
<g font-size="2">
<text x="31.5" y="182.9">PROPRIETARY AND CONFIDENTIAL</text>
<text x="119.2" y="180.6">INTERPRET GEOMETRIC</text>
<text x="119.2" y="183.1">TOLERANCING PER:</text>
<text x="27.8" y="186.5">THE INFORMATION CONTAINED IN THIS</text>
<text x="27.8" y="189">DRAWING IS THE SOLE PROPERTY OF</text>
<text x="27.8" y="191.6">&lt;INSERT COMPANY NAME HERE&gt;. ANY</text>
<text x="119.1" y="186.7">MATERIAL</text>
<text x="27.8" y="194.1">REPRODUCTION IN PART OR AS A WHOLE</text>
<text x="27.8" y="196.6">WITHOUT THE WRITTEN PERMISSION OF</text>
<text x="119.1" y="193.5">FINISH</text>
<text x="27.8" y="199.1">&lt;INSERT COMPANY NAME HERE&gt; IS</text>
<text x="27.8" y="201.7">PROHIBITED.</text>
</g>
</svg>
